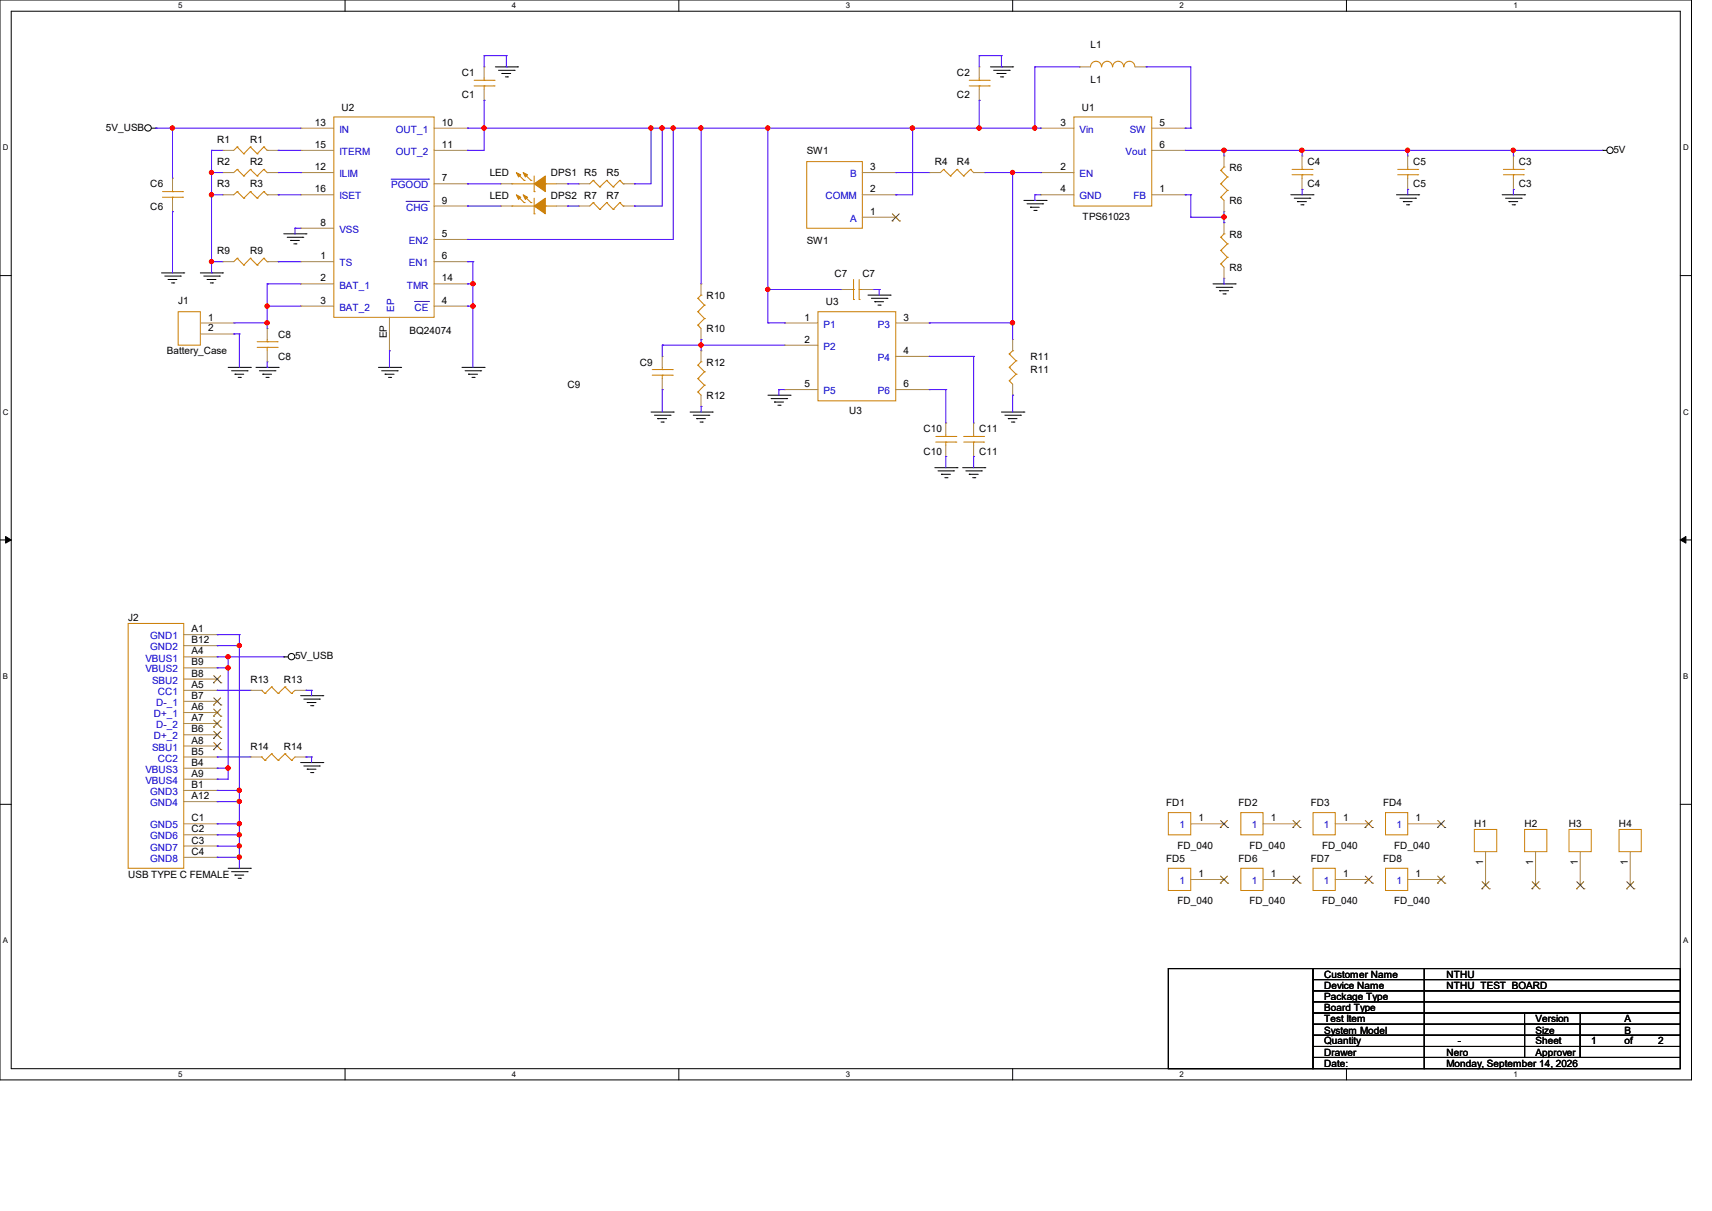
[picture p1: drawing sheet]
<svg xmlns="http://www.w3.org/2000/svg" width="297mm" height="210mm" viewBox="0 0 297 210" stroke-linecap="round" stroke-linejoin="round" font-family="sans-serif">
<path d="M0 0h293.5v187.3h-293.5zM1.9 1.9h289.6v183.4h-289.6z" fill="none" stroke="#000" stroke-width=".17"/>
<g fill="#fff">
<path d="M30.9 .2h.8v1.5h-.8z"/>
<path d="M30.9 185.5h.8v1.6h-.8z"/>
</g>
<path d="M59.9 0v1.9M59.9 185.3v2" fill="none" stroke="#000" stroke-width=".17"/>
<g fill="#fff">
<path d="M88.8 .2h.8v1.5h-.8z"/>
<path d="M88.8 185.5h.8v1.6h-.8z"/>
</g>
<path d="M117.8 0v1.9M117.8 185.3v2" fill="none" stroke="#000" stroke-width=".17"/>
<g fill="#fff">
<path d="M146.7 .2h.8v1.5h-.8z"/>
<path d="M146.7 185.5h.8v1.6h-.8z"/>
</g>
<path d="M175.7 0v1.9M175.7 185.3v2" fill="none" stroke="#000" stroke-width=".17"/>
<g fill="#fff">
<path d="M204.6 .2h.8v1.5h-.8z"/>
<path d="M204.6 185.5h.8v1.6h-.8z"/>
</g>
<path d="M233.6 0v1.9M233.6 185.3v2" fill="none" stroke="#000" stroke-width=".17"/>
<g fill="#fff">
<path d="M262.6 .2h.7v1.5h-.7z"/>
<path d="M262.6 185.5h.7v1.6h-.7z"/>
<path d="M.5 24.8h1v1.6h-1z"/>
<path d="M292 24.8h1v1.6h-1z"/>
<path d="M.5 70.7h1v1.5h-1z"/>
<path d="M292 70.7h1v1.5h-1z"/>
</g>
<path d="M0 47.8h1.9M291.5 47.8h2" fill="none" stroke="#000" stroke-width=".17"/>
<g fill="#fff">
<path d="M.5 116.5h.9v1.6h-.9z"/>
<path d="M292 116.5h.9v1.6h-.9z"/>
</g>
<path d="M0 93.6h1.9M291.5 93.6h2" fill="none" stroke="#000" stroke-width=".17"/>
<path d="M1 93l.9 .6-.9 .6zM291.5 93.6l1-.6v1.2z" fill="#000" stroke="#000" stroke-width=".17"/>
<g fill="#fff">
<path d="M.5 162.4h.9v1.5h-.9z"/>
<path d="M292 162.4h.9v1.5h-.9z"/>
</g>
<g fill="none" stroke="#000" stroke-width=".17">
<path d="M85.9 11.6h3.9M86.5 12.2h2.7M87.1 12.7h.1M87.1 12.7h1.5M87.7 13.3h.4M88.1 13.3h.1M89.2 12.2h.1M89.8 11.6h.1M171.8 11.6h3.9M172.4 12.2h2.7M173 12.7h.1M173 12.7h1.5"/>
<path d="M173.6 13.3h.3M173.9 13.3h.1M175.1 12.2h.1M175.7 11.6h.1M26.3 22.2h.8M27.1 22.2h.1M177.6 34.8h3.9M178.2 35.3h2.7M178.8 35.9h.1M178.8 35.9h1.5M179.4 36.5h.3M179.7 36.5h.1"/>
<path d="M180.9 35.3h.1M181.5 34.8h.1M223.9 33.8h3.9M224.5 34.4h2.7M225.1 35h.1M225.1 35h1.6M225.7 35.5h.4M226.1 35.5h.1M227.2 34.4h.1M227.8 33.8h.1M242.3 33.8h3.8M242.9 34.4h2.7"/>
<path d="M243.5 35h.1M243.5 35h1.5M244 35.5h.4M244.4 35.5h.1M245.6 34.4h.1M246.1 33.8h.1M260.6 33.8h3.9M261.2 34.4h2.7M261.8 35h.1M261.8 35h1.5M262.3 35.5h.5M262.8 35.5h.1"/>
<path d="M263.9 34.4h.1M264.5 33.8h.1M278 26.1h.1M278 26.1h.8M28 47.3h3.9M28.6 47.9h2.7M29.2 48.5h.1M29.2 48.5h1.5M29.8 49.1h.3M30.1 49.1h.1M31.3 47.9h.1M31.9 47.3h.1"/>
<path d="M34.8 47.3h3.8M35.3 47.9h2.8M35.9 48.5h.1M35.9 48.5h1.6M36.5 49.1h.4M36.9 49.1h.1M38.1 47.9h.1M38.6 47.3h.1M49.2 40.6h3.9M49.8 41.1h2.7M50.4 41.7h.1M50.4 41.7h1.5"/>
<path d="M51 42.3h.4M51.4 42.3h.1M52.5 41.1h.1M53.1 40.6h.1M150.6 51.2h3.8M151.2 51.7h2.7M151.8 52.3h.1M151.8 52.3h1.5M152.3 52.9h.4M152.7 52.9h.1M153.9 51.7h.1M154.4 51.2h.1"/>
<path d="M210.4 49.2h3.9M211 49.8h2.7M211.6 50.4h.1M211.6 50.4h1.5M212.2 51h.4M212.6 51h.1M213.7 49.8h.1M214.3 49.2h.1M39.6 63.7h3.8M40.2 64.3h2.7M40.8 64.9h.1M40.8 64.9h1.5"/>
<path d="M41.3 65.4h.4M41.7 65.4h.1M42.9 64.3h.1M43.4 63.7h.1M44.4 63.7h3.9M45 64.3h2.7M45.6 64.9h.1M45.6 64.9h1.5M46.1 65.4h.4M46.5 65.4h.1M47.7 64.3h.1M48.3 63.7h.1"/>
<path d="M65.7 63.7h3.8M66.2 64.3h2.7M66.8 64.9h.1M66.8 64.9h1.6M67.4 65.4h.4M67.8 65.4h.1M68.9 64.3h.1M69.5 63.7h.1M80.1 63.7h3.9M80.7 64.3h2.7M81.3 64.9h.1M81.3 64.9h1.5"/>
<path d="M81.9 65.4h.4M82.3 65.4h.1M83.4 64.3h.1M84 63.7h.1M112.9 71.5h3.9M113.5 72h2.7M114.1 72.6h.1M114.1 72.6h1.6M114.7 73.2h.4M115.1 73.2h.1M116.2 72h.1M116.8 71.5h.1"/>
<path d="M119.7 71.5h3.9M120.3 72h2.7M120.9 72.6h.1M120.9 72.6h1.5M121.5 73.2h.3M121.8 73.2h.1M123 72h.1M123.6 71.5h.1M133.2 68.5h3.9M133.8 69.1h2.7M134.4 69.7h.1M134.4 69.7h1.5"/>
<path d="M135 70.3h.3M135.3 70.3h.1M136.5 69.1h.1M137.1 68.5h.1M173.7 71.5h3.9M174.3 72h2.7M174.9 72.6h.1M174.9 72.6h1.5M175.5 73.2h.4M175.9 73.2h.1M177 72h.1M177.6 71.5h.1"/>
<path d="M162.2 81.1h3.8M162.7 81.7h2.7M163.3 82.3h.1M163.3 82.3h1.6M163.9 82.8h.4M164.3 82.8h.1M165.4 81.7h.1M166 81.1h.1M167 81.1h3.9M167.6 81.7h2.7M168.1 82.3h.1M168.1 82.3h1.6"/>
<path d="M168.7 82.8h.4M169.1 82.8h.1M170.3 81.7h.1M170.9 81.1h.1M49.2 113.9h.1M49.2 113.9h.8M0 139.5h1.9M52.2 132.2h3.8M52.2 120.6h3.8M52.7 132.8h2.7M52.7 121.2h2.7M53.3 133.4h.1"/>
<path d="M53.3 121.8h.1M53.3 133.4h1.5M53.3 121.8h1.5M53.9 134h.4M53.9 122.4h.4M54.3 134h.1M54.3 122.4h.1M55.4 132.8h.1M55.4 121.2h.1M56 132.2h.1M56 120.6h.1M291.5 139.5h2"/>
<path d="M39.6 150.6h3.8M40.2 151.2h2.7M40.8 151.8h.1M40.8 151.8h1.5M41.3 152.3h.4M41.7 152.3h.1M42.9 151.2h.1M43.4 150.6h.1M202.7 168h25.1v17.3h-25.1zM227.8 168h19.3v1.9h-19.3zM227.8 169.9h19.3v1.9h-19.3zM227.8 171.8h19.3v1.9h-19.3z"/>
<path d="M227.8 173.7h19.3v2h-19.3zM227.8 175.7h19.3v1.9h-19.3zM227.8 177.6h19.3v1.9h-19.3zM227.8 179.5h19.3v2h-19.3zM247.1 177.6h17.4v1.9h-17.4zM247.1 179.5h17.4v2h-17.4zM247.1 168h44.4v1.9h-44.4zM247.1 169.9h44.4v1.9h-44.4zM247.1 171.8h44.4v1.9h-44.4zM247.1 175.7h44.4v1.9h-44.4zM247.1 173.7h44.4v2h-44.4zM264.5 177.6h9.7v1.9h-9.7z"/>
<path d="M264.5 179.5h9.7v2h-9.7zM264.5 175.7h9.7v1.9h-9.7zM274.2 179.5h17.3v2h-17.3zM274.2 177.6h17.3v1.9h-17.3zM227.8 181.5h19.3v1.9h-19.3zM227.8 183.4h19.3v1.9h-19.3zM247.1 181.5h17.4v1.9h-17.4zM247.1 183.4h44.4v1.9h-44.4zM264.5 181.5h9.7v1.9h-9.7zM274.2 181.5h17.3v1.9h-17.3z"/>
<circle cx="25.7" cy="22.2" r=".56"/>
<circle cx="279.3" cy="26.1" r=".56"/>
<circle cx="50.6" cy="113.9" r=".56"/>
</g>
<g fill="none" stroke="#cc8006" stroke-width=".17">
<path d="M82.3 14.9h3.4M82.3 13.9h3.4M84 13.9h.1M84 14.9h.1M84 13.5v.4M84 14.9v.6M85.7 14.9h.1M85.7 13.9h.1M168.1 14.9h3.5M168.1 13.9h3.5M169.9 13.9h.1M169.9 14.9h.1"/>
<path d="M169.9 13.5v.4M169.9 14.9v.6M171.6 14.9h.1M171.6 13.9h.1M189.2 11.6a.95 .95 0 0 1 .9-1 .95 .95 0 0 1 1 1M191.1 11.6a.93 .93 0 0 1 1-1 .93 .93 0 0 1 .9 1M193 11.6a.95 .95 0 0 1 1-1 .95 .95 0 0 1 .9 1M195 11.6a.95 .95 0 0 1 .9-1 .95 .95 0 0 1 1 1M28.2 34.2h3.5M28.2 33.2h3.5M29.9 33.2h.1M29.9 34.2h.1"/>
<path d="M29.9 32.9v.3M29.9 34.2v.6M31.7 34.2h.1M31.7 33.2h.1M41.1 29.4h.1M41.1 25.5h.1M41.1 33.2h.1M41.1 29.4l-.5 .5M41.1 29.4l1.2 1.1M41.1 25.5l-.5 .6M41.1 25.5l1.2 1.2M41.1 33.2l-.5 .6"/>
<path d="M41.1 33.2l1.2 1.2M42.3 30.5h.1M42.3 26.7h.1M42.3 34.4h.1M43.4 29.4h.1M43.4 25.5h.1M43.4 33.2h.1M43.4 29.4l-1.1 1.1M43.4 29.4l1.2 1.1M43.4 25.5l-1.1 1.2M43.4 25.5l1.2 1.2M43.4 33.2l-1.1 1.2"/>
<path d="M43.4 33.2l1.2 1.2M44.6 30.5h.1M44.6 26.7h.1M44.6 34.4h.1M45.8 29.4h.1M45.8 25.5h.1M45.8 33.2h.1M45.8 29.4l-1.2 1.1M45.8 29.4l.6 .5M45.8 25.5l-1.2 1.2M45.8 25.5l.6 .6M45.8 33.2l-1.2 1.2"/>
<path d="M45.8 33.2l.6 .6M46.4 29.9h.1M46.4 26.1h.1M46.4 33.8h.1M57.9 20.3h17.4v34.7h-17.4zM88.8 35.7h.1M88.8 31.9h.1M88.8 35.7h3.9M88.8 31.9h3.9M89.8 34l1.1 1.1M89.8 30.1l1.1 1.2M90.9 35.1h.1"/>
<path d="M90.9 31.3h.1M90.9 34l1.2 1.1M90.9 30.1l1.2 1.2M92.1 35.1h.1M92.1 31.3h.1M92.7 37.1h.1M92.7 33.2h.1M92.7 30.5v2.7M92.7 34.4v2.7M94.6 35.7h.1M94.6 31.9h.1M94.6 35.7h1.9"/>
<path d="M94.6 31.9h1.9M102.9 31.3h.1M102.9 35.1h.1M102.9 31.3l-.6 .6M102.9 31.3l1.2 1.1M102.9 35.1l-.6 .6M102.9 35.1l1.2 1.2M104.1 32.4h.1M104.1 36.3h.1M105.2 31.3h.1M105.2 35.1h.1M105.2 31.3l-1.1 1.1"/>
<path d="M105.2 31.3l1.2 1.1M105.2 35.1l-1.1 1.2M105.2 35.1l1.2 1.2M106.4 32.4h.1M106.4 36.3h.1M107.5 31.3h.1M107.5 35.1h.1M107.5 31.3l-1.1 1.1M107.5 31.3l.6 .6M107.5 35.1l-1.1 1.2M107.5 35.1l.6 .6M108.1 31.9h.1"/>
<path d="M108.1 35.7h.1M140 28h9.6v11.6h-9.6zM163.7 29.4h.1M163.7 29.4l-.5 .5M163.7 29.4l1.2 1.1M164.9 30.5h.1M166 29.4h.1M166 29.4l-1.1 1.1M166 29.4l1.2 1.1M167.2 30.5h.1M168.4 29.4h.1M168.4 29.4l-1.2 1.1"/>
<path d="M168.4 29.4l.5 .5M168.9 29.9h.1M186.3 20.3h13.5v15.4h-13.5zM211.8 34.2h.1M211.8 31.9h.1M211.8 29.5h.1M211.8 34.2l.5 .6M211.8 31.9l1.1 1.1M211.8 29.5l1.1 1.2M212.3 29h.1M212.3 29l-.5 .5M212.9 33h.1"/>
<path d="M212.9 30.7h.1M212.9 33l-1.1 1.2M212.9 30.7l-1.1 1.2M224.2 30.3h3.4M224.2 29.4h3.4M225.9 29.4h.1M225.9 30.3h.1M225.9 29v.4M225.9 30.3v.6M227.6 30.3h.1M227.6 29.4h.1M242.5 30.3h3.5"/>
<path d="M242.5 29.4h3.5M244.2 29.4h.1M244.2 30.3h.1M244.2 29v.4M244.2 30.3v.6M246 30.3h.1M246 29.4h.1M260.8 30.3h3.5M260.8 29.4h3.5M262.6 29.4h.1M262.6 30.3h.1M262.6 29v.4"/>
<path d="M262.6 30.3v.6M264.3 30.3h.1M264.3 29.4h.1M30.9 54.1h3.9v5.8h-3.9zM41.1 44.8h.1M41.1 44.8l-.5 .6M41.1 44.8l1.2 1.2M42.3 46h.1M43.4 44.8h.1M43.4 44.8l-1.1 1.2M43.4 44.8l1.2 1.2M44.6 46h.1"/>
<path d="M44.6 59.3h3.5M45.8 44.8h.1M45.8 44.8l-1.2 1.2M45.8 44.8l.6 .6M46.4 59.3h.1M46.4 45.4h.1M46.4 58.9v.4M48.1 59.3h.1M121.1 56.4h.1M121.1 54.1h.1M121.1 51.7h.1M121.1 56.4l.5 .6"/>
<path d="M121.1 54.1l1.1 1.1M121.1 51.7l1.1 1.2M121.6 51.2h.1M121.6 51.2l-.5 .5M122.2 55.2h.1M122.2 52.9h.1M122.2 55.2l-1.1 1.2M122.2 52.9l-1.1 1.2M141.9 54.1h13.5v15.4h-13.5zM147.7 50.2h.4M148.1 50.2h.1M148.1 51.9h.1"/>
<path d="M148.1 48.5v3.4M149.1 51.9h.1M149.1 50.2h.1M149.1 50.2h.5M149.1 48.5v3.4M211.8 45.8h.1M211.8 43.4h.1M211.8 41.1h.1M211.8 45.8l.5 .6M211.8 43.4l1.1 1.2M211.8 41.1l1.1 1.2M212.3 40.6h.1"/>
<path d="M212.3 40.6l-.5 .5M212.9 44.6h.1M212.9 42.3h.1M212.9 44.6l-1.1 1.2M212.9 42.3l-1.1 1.1M44.6 60.2h3.5M46.4 60.2h.1M46.4 60.2v.6M48.1 60.2h.1M113.2 65.1h3.4M113.2 64.1h3.4M114.9 64.1h.1"/>
<path d="M114.9 65.1h.1M114.9 63.7v.4M114.9 65.1v.6M116.6 65.1h.1M116.6 64.1h.1M121.1 68h.1M121.1 65.7h.1M121.1 63.3h.1M121.1 68l.5 .5M121.1 65.7l1.1 1.1M121.1 63.3l1.1 1.2M121.6 62.7h.1"/>
<path d="M121.6 62.7l-.5 .6M122.2 66.8h.1M122.2 64.5h.1M122.2 66.8l-1.1 1.2M122.2 64.5l-1.1 1.2M162.3 76.7h3.5M162.3 75.7h3.5M164.1 75.7h.1M164.1 76.7h.1M164.1 75.3v.4M164.1 76.7v.5M165.8 76.7h.1"/>
<path d="M165.8 75.7h.1M167.2 76.7h3.4M167.2 75.7h3.4M168.9 75.7h.1M168.9 76.7h.1M168.9 75.3v.4M168.9 76.7v.5M170.6 76.7h.1M170.6 75.7h.1M175.1 66h.1M175.1 63.7h.1M175.1 61.4h.1"/>
<path d="M175.1 66l.6 .6M175.1 63.7l1.2 1.2M175.1 61.4l1.2 1.2M175.7 60.8h.1M175.7 60.8l-.6 .6M176.3 64.9h.1M176.3 62.6h.1M176.3 64.9l-1.2 1.1M176.3 62.6l-1.2 1.1M22.2 108.1h9.7v42.5h-9.7zM45.4 119.7h.1M45.4 119.7l.6 .6"/>
<path d="M47.1 119.1h.1M47.1 119.1l1.2 1.2M47.1 119.1l-1.1 1.2M49.4 119.1h.1M49.4 119.1l1.2 1.2M49.4 119.1l-1.1 1.2M51.2 119.7l-.6 .6M45.4 131.3h.1M45.4 131.3l.6 .6M46 120.3h.1M46 131.9h.1M47.1 130.7h.1"/>
<path d="M47.1 130.7l1.2 1.2M47.1 130.7l-1.1 1.2M48.3 120.3h.1M48.3 131.9h.1M49.4 130.7h.1M49.4 130.7l1.2 1.2M49.4 130.7l-1.1 1.2M50.6 120.3h.1M50.6 131.9h.1M51.2 131.3l-.6 .6M202.7 150.6h3.9v3.8h-3.9zM202.7 140.9h3.9v3.9h-3.9z"/>
<path d="M215.3 140.9h3.8v3.9h-3.8zM215.3 150.6h3.8v3.8h-3.8zM227.8 140.9h3.8v3.9h-3.8zM227.8 150.6h3.8v3.8h-3.8zM240.4 140.9h3.8v3.9h-3.8zM240.4 150.6h3.8v3.8h-3.8zM255.8 143.8h3.9v3.9h-3.9zM264.5 143.8h3.9v3.9h-3.9zM272.2 143.8h3.9v3.9h-3.9zM280.9 143.8h3.8v3.9h-3.8z"/>
</g>
<g fill="none" stroke="#a84" stroke-width=".17">
<path d="M84 11.6h.1M84 17.4h.1M84 11.6v1.9M84 15.5v1.9M169.9 11.6h.1M169.9 17.4h.1M169.9 11.6v1.9M169.9 15.5v1.9M187.3 11.6h.1M187.3 11.6h1.9M196.9 11.6h1.9M198.8 11.6h.1"/>
<path d="M29.9 30.9h.1M29.9 36.7h.1M29.9 30.9v2M29.9 34.8v1.9M38.6 29.9h.1M38.6 26.1h.1M38.6 33.8h.1M38.6 26.1h2M38.6 29.9h2M38.6 33.8h2M46.4 26.1h1.9M46.4 29.9h1.9"/>
<path d="M46.4 33.8h1.9M48.3 29.9h.1M48.3 26.1h.1M48.3 33.8h.1M52.2 22.2h.1M52.2 39.6h.1M52.2 26.1h.1M52.2 29.9h.1M52.2 33.8h.1M52.2 22.2h5.7M52.2 39.6h5.7M52.2 26.1h5.7"/>
<path d="M52.2 29.9h5.7M52.2 33.8h5.7M75.3 31.9h5.8M75.3 35.7h5.8M75.3 22.2h5.8M75.3 26.1h5.8M81.1 22.2h.1M81.1 26.1h.1M81.1 31.9h.1M81.1 35.7h.1M86.9 35.7h.1M86.9 31.9h.1"/>
<path d="M86.9 31.9h1.9M86.9 35.7h1.9M96.5 31.9h2M96.5 35.7h2M98.5 35.7h.1M98.5 31.9h.1M100.4 31.9h.1M100.4 35.7h.1M100.4 31.9h1.9M100.4 35.7h1.9M108.1 31.9h2M108.1 35.7h2"/>
<path d="M110.1 31.9h.1M110.1 35.7h.1M149.6 29.9h5.8M149.6 33.8h5.8M149.6 37.7h5.8M155.4 33.8h.1M155.4 37.7h.1M155.4 29.9h.1M161.2 29.9h.1M161.2 29.9h2M168.9 29.9h2M170.9 29.9h.1"/>
<path d="M180.5 22.2h.1M180.5 33.8h.1M180.5 29.9h.1M180.5 22.2h5.8M180.5 29.9h5.8M180.5 33.8h5.8M199.8 22.2h5.8M199.8 26.1h5.8M199.8 33.8h5.8M205.6 22.2h.1M205.6 26.1h.1M205.6 33.8h.1"/>
<path d="M212.3 38.6h.1M212.3 36.7h.1M212.3 27.1h.1M212.3 27.1v1.9M212.3 34.8v1.9M212.3 38.6v2M225.9 27.1h.1M225.9 32.9h.1M225.9 27.1v1.9M225.9 30.9v2M244.2 27.1h.1M244.2 32.9h.1"/>
<path d="M244.2 27.1v1.9M244.2 30.9v2M262.6 27.1h.1M262.6 32.9h.1M262.6 27.1v1.9M262.6 30.9v2M34.8 56h5.8M34.8 57.9h5.8M38.6 45.4h.1M38.6 45.4h2M40.6 56h.1M40.6 57.9h.1"/>
<path d="M46.4 57h.1M46.4 45.4h1.9M46.4 57v1.9M48.3 45.4h.1M52.2 49.2h.1M52.2 53.1h.1M52.2 45.4h.1M52.2 49.2h5.7M52.2 53.1h5.7M52.2 45.4h5.7M67.6 55v5.8M75.3 49.2h5.8"/>
<path d="M75.3 53.1h5.8M75.3 41.5h5.8M75.3 45.4h5.8M81.1 41.5h.1M81.1 45.4h.1M81.1 49.2h.1M81.1 53.1h.1M121.6 58.9h.1M121.6 49.2h.1M121.6 49.2v2M121.6 57v1.9M136.1 56h.1"/>
<path d="M136.1 59.9h.1M136.1 56h5.8M136.1 59.9h5.8M145.8 50.2h.1M145.8 50.2h1.9M149.6 50.2h2M151.6 50.2h.1M155.4 56h5.8M161.2 56h.1M175.7 58.9h.1M175.7 58.9v1.9M212.3 48.3h.1"/>
<path d="M212.3 46.4v1.9M46.4 62.7h.1M46.4 60.8v1.9M67.6 60.8h.1M114.9 61.8h.1M114.9 67.6h.1M114.9 61.8v1.9M114.9 65.7v1.9M121.6 70.5h.1M121.6 60.8h.1M121.6 60.8v1.9M121.6 68.5v2"/>
<path d="M136.1 67.6h.1M136.1 67.6h5.8M155.4 67.6h5.8M155.4 61.8h5.8M161.2 61.8h.1M161.2 67.6h.1M164.1 73.4h.1M164.1 79.2h.1M164.1 73.4v1.9M164.1 77.2v2M168.9 73.4h.1M168.9 79.2h.1"/>
<path d="M168.9 73.4v1.9M168.9 77.2v2M175.7 68.5h.1M175.7 66.6v1.9M31.9 119.7h5.8M31.9 115.8h5.8M31.9 112h5.8M31.9 117.8h5.8M31.9 110.1h5.8M31.9 113.9h5.8M37.7 115.8h.1M37.7 112h.1"/>
<path d="M37.7 119.7h.1M37.7 117.8h.1M37.7 110.1h.1M37.7 113.9h.1M43.4 119.7h.1M43.4 119.7h2M51.2 119.7h1.9M53.1 119.7h.1M31.9 133.2h5.8M31.9 139h5.8M31.9 123.6h5.8M31.9 125.5h5.8"/>
<path d="M31.9 129.4h5.8M31.9 121.6h5.8M31.9 127.4h5.8M31.9 131.3h5.8M31.9 135.1h5.8M31.9 137.1h5.8M37.7 133.2h.1M37.7 139h.1M37.7 123.6h.1M37.7 125.5h.1M37.7 129.4h.1M37.7 121.6h.1"/>
<path d="M37.7 127.4h.1M37.7 131.3h.1M37.7 135.1h.1M37.7 137.1h.1M43.4 131.3h.1M43.4 131.3h2M51.2 131.3h1.9M53.1 131.3h.1M31.9 142.9h5.8M31.9 144.8h5.8M31.9 146.7h5.8M31.9 148.7h5.8"/>
<path d="M37.7 142.9h.1M37.7 144.8h.1M37.7 146.7h.1M37.7 148.7h.1M206.6 142.9h5.7M206.6 152.5h5.7M212.3 152.5h.1M212.3 142.9h.1M219.1 142.9h5.8M219.1 152.5h5.8M224.9 142.9h.1M224.9 152.5h.1"/>
<path d="M231.6 142.9h5.8M231.6 152.5h5.8M237.4 142.9h.1M237.4 152.5h.1M244.2 142.9h5.8M244.2 152.5h5.8M250 142.9h.1M250 152.5h.1M257.7 153.5h.1M257.7 147.7v5.8M266.4 153.5h.1M266.4 147.7v5.8"/>
<path d="M274.2 153.5h.1M274.2 147.7v5.8M282.8 153.5h.1M282.8 147.7v5.8"/>
</g>
<g fill="none" stroke="#804000" stroke-width=".17">
<path d="M154.8 38.3h.1M154.8 37.1l1.2 1.2M156 37.1l-1.2 1.2M156 38.3h.1M37 118.4h.1M37.1 117.2l1.2 1.2M38.3 117.2l-1.3 1.2M38.3 118.4h.1M37 124.2h.1M37 126.1h.1M37 130h.1M37 122.3h.1"/>
<path d="M37 128.1h.1M37.1 123l1.2 1.2M37.1 124.9l1.2 1.2M37.1 128.8l1.2 1.2M37.1 121l1.2 1.3M37.1 126.8l1.2 1.3M38.3 123l-1.3 1.2M38.3 124.9l-1.3 1.2M38.3 128.8l-1.3 1.2M38.3 121l-1.3 1.3M38.3 126.8l-1.3 1.3M38.3 124.2h.1"/>
<path d="M38.3 126.1h.1M38.3 130h.1M38.3 122.3h.1M38.3 128.1h.1M211.7 153.2h.1M211.7 143.5h.1M211.8 151.9l1.2 1.3M211.8 142.3l1.2 1.2M212.9 151.9l-1.2 1.3M212.9 142.3l-1.2 1.2M213 153.2h.1M213 143.5h.1"/>
<path d="M224.3 143.5h.1M224.3 153.2h.1M224.3 142.3l1.3 1.2M224.3 151.9l1.3 1.3M225.5 142.3l-1.2 1.2M225.5 151.9l-1.2 1.3M225.6 143.5h.1M225.6 153.2h.1M236.8 143.5h.1M236.8 153.2h.1M236.9 142.3l1.2 1.2M236.9 151.9l1.2 1.3"/>
<path d="M238 142.3l-1.2 1.2M238 151.9l-1.2 1.3M238.1 143.5h.1M238.1 153.2h.1M249.4 143.5h.1M249.4 153.2h.1M249.4 142.3l1.3 1.2M249.4 151.9l1.3 1.3M250.6 142.3l-1.2 1.2M250.6 151.9l-1.2 1.3M250.7 143.5h.1M250.7 153.2h.1"/>
<path d="M257.1 154.1h.1M257.1 152.9l1.3 1.2M258.3 152.9l-1.2 1.2M258.4 154.1h.1M265.8 154.1h.1M265.8 152.9l1.2 1.2M267 152.9l-1.2 1.2M267 154.1h.1M273.5 154.1h.1M273.6 152.9l1.2 1.2M274.7 152.9l-1.2 1.2M274.8 154.1h.1"/>
<path d="M282.2 154.1h.1M282.2 152.9l1.3 1.2M283.4 152.9l-1.2 1.2M283.5 154.1h.1"/>
</g>
<g fill="#cc8006" stroke="#cc8006" stroke-width=".17">
<path d="M92.7 35.7l1.9-1.3v2.7z" fill-rule="evenodd"/>
<path d="M89.6 33.8l.7 .4-.3 .4z" fill-rule="evenodd"/>
<path d="M90.8 33.8l.7 .4-.4 .4z" fill-rule="evenodd"/>
<path d="M92.7 31.9l1.9-1.4v2.7z" fill-rule="evenodd"/>
<path d="M89.6 29.9l.7 .4-.3 .4z" fill-rule="evenodd"/>
<path d="M90.8 29.9l.7 .4-.4 .4z" fill-rule="evenodd"/>
</g>
<path d="M67.9 31.1h6.4M70.4 34.9h3.9M74.3 31.1h.1M74.3 34.9h.1M71.9 52.3h2.4M74.3 52.3h.1" fill="none" stroke="#00c" stroke-width=".17"/>
<g fill="none" stroke="#4200ff" stroke-width=".17">
<path d="M84 17.4h.1M84 9.7h.1M84 17.4v8.7h-2.9M84 9.7v1.9M84 9.7h3.8M87.8 9.7h.1M87.8 11.6h.1M87.8 9.7v1.9M169.9 9.7h.1M169.9 17.4h.1M169.9 9.7h3.8M169.9 9.7v1.9"/>
<path d="M169.9 17.4v4.8M173.7 9.7h.1M173.7 11.6h.1M173.7 9.7v1.9M179.5 11.6h.1M179.5 11.6v10.6M179.5 11.6h7.8M198.8 11.6h.1M198.8 11.6h7.8v10.6M27.1 22.2h.1M27.1 22.2h25.1M29.9 22.2h.1"/>
<path d="M29.9 36.7h.1M29.9 22.2v8.7M29.9 36.7v10.6M36.7 33.8h.1M36.7 29.9h.1M36.7 26.1h.1M36.7 26.1h1.9M36.7 33.8h1.9M36.7 29.9h1.9M36.7 26.1v21.2M48.3 33.8h.1M48.3 26.1h.1"/>
<path d="M48.3 26.1h3.9M48.3 33.8h3.9M48.3 29.9h3.9M51.2 39.6h.1M51.2 39.6h1M51.2 39.6v1M52.2 29.9h.1M81.1 22.2h.1M81.1 26.1h.1M81.1 31.9h.1M81.1 35.7h.1M81.1 22.2h99.4"/>
<path d="M81.1 31.9h5.8M81.1 35.7h5.8M84 22.2h.1M98.5 31.9h.1M98.5 35.7h.1M98.5 31.9h1.9M98.5 35.7h1.9M110.1 31.9h.1M110.1 35.7h.1M112.9 22.2h.1M112.9 22.2v9.7h-2.8M114.9 22.2h.1"/>
<path d="M114.9 22.2v13.5h-4.8M116.8 22.2h.1M116.8 22.2v19.3h-35.7M121.6 22.2h.1M121.6 22.2v27M133.2 22.2v33.8M155.4 33.8h.1M155.4 29.9h.1M155.4 29.9h5.8M158.3 22.2h.1M158.3 22.2v11.6h-2.9M170.9 29.9h9.6"/>
<path d="M175.7 29.9h.1M175.7 29.9v29M179.5 33.8h.1M179.5 34.8h.1M179.5 22.2h.1M179.5 33.8h1M179.5 33.8v1M180.5 29.9h.1M180.5 22.2h.1M205.6 22.2h.1M205.6 33.8h.1M205.6 22.2h1"/>
<path d="M205.6 26.1h72.4M205.6 33.8h1M206.6 22.2h.1M206.6 37.7h.1M206.6 33.8h.1M206.6 33.8v3.9M206.6 37.7h5.7M212.3 37.7h.1M212.3 26.1h.1M212.3 38.6h.1M212.3 26.1v1M212.3 36.7v1.9"/>
<path d="M225.9 26.1h.1M225.9 32.9h.1M225.9 26.1v1M225.9 32.9v.9M244.2 26.1h.1M244.2 32.9h.1M244.2 26.1v1M244.2 32.9v.9M262.6 32.9h.1M262.6 26.1h.1M262.6 26.1v1M262.6 32.9v.9"/>
<path d="M36.7 45.4h.1M36.7 47.3h.1M36.7 45.4h1.9M40.6 57.9h.1M40.6 56h5.8M40.6 57.9h.9M41.5 57.9h.1M41.5 57.9v5.8M46.4 49.2h.1M46.4 53.1h.1M46.4 56h.1M46.4 49.2h5.8"/>
<path d="M46.4 53.1h5.8M46.4 49.2v7.8M48.3 45.4h.1M48.3 45.4h3.9M81.1 45.4h.1M81.1 49.2h.1M81.1 53.1h.1M81.1 41.5h.1M81.1 45.4h.9M81.1 49.2h.9M81.1 53.1h.9M82 45.4h.1"/>
<path d="M82 49.2h.1M82 53.1h.1M82 45.4v18.3M114.9 59.9h.1M114.9 59.9v1.9M114.9 59.9h21.2M121.6 58.9h.1M121.6 59.9h.1M121.6 58.9v1.9M133.2 50.2h.1M133.2 56h.1M133.2 56h2.9"/>
<path d="M133.2 50.2h12.6M136.1 56h.1M145.8 50.2h.1M151.6 50.2h.9M152.5 50.2h.1M152.5 50.2v1M161.2 56h.1M161.2 56h14.5M175.7 56h.1M212.3 49.2h.1M212.3 48.3v.9M46.4 63.7h.1"/>
<path d="M46.4 62.7v1M67.6 60.8h.1M67.6 60.8v2.9M114.9 67.6h.1M114.9 67.6v3.9M121.6 70.5h.1M121.6 70.5v1M135.1 67.6h.1M135.1 67.6h1M135.1 67.6v.9M161.2 61.8h.1M161.2 67.6h.1"/>
<path d="M161.2 67.6h2.9M161.2 61.8h7.7M164.1 67.6h.1M164.1 79.2h.1M164.1 67.6v5.8M164.1 79.2v1.9M168.9 61.8h.1M168.9 79.2h.1M168.9 61.8v11.6M168.9 79.2v1.9M175.7 68.5h.1M175.7 68.5v3"/>
<path d="M37.7 113.9h.1M37.7 115.8h.1M37.7 112h.1M37.7 110.1h.1M37.7 119.7h.1M37.7 113.9h11.5M37.7 115.8h1.9M37.7 112h3.8M37.7 110.1h3.8M37.7 119.7h5.7M39.6 113.9h.1M39.6 115.8h.1"/>
<path d="M39.6 113.9v21.2h-1.9M41.5 112h.1M41.5 110.1h.1M41.5 110.1v40.5M53.1 119.7h.1M53.1 119.7h1M54.1 119.7h.1M54.1 119.7v.9M37.7 133.2h.1M37.7 135.1h.1M37.7 139h.1M37.7 137.1h.1"/>
<path d="M37.7 131.3h.1M37.7 133.2h1.9M37.7 139h3.8M37.7 137.1h3.8M37.7 131.3h5.7M39.6 133.2h.1M41.5 139h.1M41.5 137.1h.1M53.1 131.3h.1M53.1 131.3h1M54.1 131.3h.1M54.1 131.3v.9"/>
<path d="M37.7 148.7h.1M37.7 146.7h.1M37.7 144.8h.1M37.7 142.9h.1M37.7 148.7h3.8M37.7 146.7h3.8M37.7 144.8h3.8M37.7 142.9h3.8M41.5 148.7h.1M41.5 146.7h.1M41.5 144.8h.1M41.5 142.9h.1"/>
</g>
<g fill="#f00" stroke="#f00" stroke-width=".17">
<circle cx="82.1" cy="49.2" r=".37"/>
<circle cx="82.1" cy="53.1" r=".37"/>
<circle cx="84" cy="22.2" r=".36"/>
<circle cx="112.9" cy="22.2" r=".36"/>
<circle cx="114.9" cy="22.2" r=".37"/>
<circle cx="116.8" cy="22.2" r=".36"/>
<circle cx="46.3" cy="56" r=".36"/>
<circle cx="39.6" cy="113.9" r=".36"/>
<circle cx="39.6" cy="133.2" r=".36"/>
<circle cx="39.6" cy="115.8" r=".36"/>
<circle cx="41.5" cy="148.6" r=".36"/>
<circle cx="41.5" cy="146.7" r=".36"/>
<circle cx="41.5" cy="144.8" r=".36"/>
<circle cx="41.5" cy="142.9" r=".36"/>
<circle cx="41.5" cy="139" r=".36"/>
<circle cx="41.5" cy="137.1" r=".36"/>
<circle cx="41.5" cy="112" r=".36"/>
<circle cx="121.6" cy="22.2" r=".36"/>
<circle cx="133.2" cy="50.2" r=".36"/>
<circle cx="133.2" cy="22.2" r=".36"/>
<circle cx="158.3" cy="22.2" r=".37"/>
<circle cx="29.9" cy="22.2" r=".36"/>
<circle cx="46.3" cy="53.1" r=".36"/>
<circle cx="36.7" cy="33.8" r=".36"/>
<circle cx="36.7" cy="29.9" r=".36"/>
<circle cx="36.7" cy="45.4" r=".36"/>
<circle cx="169.9" cy="22.2" r=".36"/>
<circle cx="175.7" cy="56" r=".36"/>
<circle cx="175.7" cy="29.9" r=".36"/>
<circle cx="121.6" cy="59.8" r=".36"/>
<circle cx="179.5" cy="22.2" r=".36"/>
<circle cx="262.5" cy="26.1" r=".36"/>
<circle cx="244.2" cy="26.1" r=".36"/>
<circle cx="212.4" cy="26.1" r=".37"/>
<circle cx="225.9" cy="26.1" r=".37"/>
<circle cx="212.4" cy="37.6" r=".37"/>
</g>
<g font-size="1.7">
<text x="189.2" y="8.4">L1</text>
<text x="80.1" y="13.2">C1</text>
<text x="80.1" y="17.1">C1</text>
<text x="166" y="13.2">C2</text>
<text x="166" y="17.1">C2</text>
<text x="189.2" y="14.4">L1</text>
<text x="18.4" y="22.6">5V_USB</text>
<text x="54.6" y="21.8">13</text>
<text x="59.3" y="19.2">U2</text>
<text x="76.7" y="21.8">10</text>
<text x="184" y="21.8">3</text>
<text x="187.7" y="19.2">U1</text>
<text x="201.2" y="21.8">5</text>
<text x="37.7" y="28.7">R2</text>
<text x="37.7" y="24.8">R1</text>
<text x="43.4" y="28.7">R2</text>
<text x="43.4" y="24.8">R1</text>
<text x="54.6" y="25.7">15</text>
<text x="54.6" y="29.5">12</text>
<text x="76.7" y="25.7">11</text>
<text x="140" y="26.7">SW1</text>
<text x="151" y="29.5">3</text>
<text x="162.2" y="28.7">R4</text>
<text x="166" y="28.7">R4</text>
<text x="184" y="29.5">2</text>
<text x="201.2" y="25.7">6</text>
<text x="213.3" y="29.6">R6</text>
<text x="226.8" y="28.7">C4</text>
<text x="245.2" y="28.7">C5</text>
<text x="263.5" y="28.7">C3</text>
<text x="279.9" y="26.5">5V</text>
<text x="26.1" y="32.5">C6</text>
<text x="37.7" y="32.5">R3</text>
<text x="43.4" y="32.5">R3</text>
<text x="54.6" y="33.4">16</text>
<text x="76.7" y="31.5">7</text>
<text x="76.7" y="35.3">9</text>
<text x="85" y="34.5">LED</text>
<text x="85" y="30.6">LED</text>
<text x="95.6" y="34.5">DPS2</text>
<text x="95.6" y="30.6">DPS1</text>
<text x="101.3" y="30.6">R5</text>
<text x="101.3" y="34.5">R7</text>
<text x="105.2" y="30.6">R5</text>
<text x="105.2" y="34.5">R7</text>
<text x="151" y="33.4">2</text>
<text x="184" y="33.4">4</text>
<text x="201.2" y="33.4">1</text>
<text x="213.3" y="35.4">R6</text>
<text x="226.8" y="32.5">C4</text>
<text x="245.2" y="32.5">C5</text>
<text x="263.5" y="32.5">C3</text>
<text x="26.1" y="36.4">C6</text>
<text x="55.6" y="39.2">8</text>
<text x="76.7" y="41.1">5</text>
<text x="151" y="37.3">1</text>
<text x="187.8" y="38.1">TPS61023</text>
<text x="213.3" y="41.2">R8</text>
<text x="37.7" y="44.1">R9</text>
<text x="43.4" y="44.1">R9</text>
<text x="55.6" y="45">1</text>
<text x="76.7" y="45">6</text>
<text x="140" y="42.4">SW1</text>
<text x="144.8" y="48">C7</text>
<text x="149.6" y="48">C7</text>
<text x="213.3" y="47">R8</text>
<text x="30.9" y="52.8">J1</text>
<text x="55.6" y="48.8">2</text>
<text x="55.6" y="52.7">3</text>
<text x="76.7" y="48.8">14</text>
<text x="76.7" y="52.7">4</text>
<text x="122.6" y="51.8">R10</text>
<text x="143.3" y="53">U3</text>
<text x="36.1" y="55.6">1</text>
<text x="36.1" y="57.5">2</text>
<text x="48.3" y="58.6">C8</text>
<text x="67.1" y="58.7" transform="rotate(-90 67.1 58.7)">EP</text>
<text x="71" y="58">BQ24074</text>
<text x="122.6" y="57.6">R10</text>
<text x="139.6" y="55.6">1</text>
<text x="139.6" y="59.4">2</text>
<text x="156.8" y="55.6">3</text>
<text x="29" y="61.5">Battery_Case</text>
<text x="48.3" y="62.4">C8</text>
<text x="111" y="63.4">C9</text>
<text x="122.6" y="63.4">R12</text>
<text x="156.8" y="61.4">4</text>
<text x="178.8" y="62.4">R11</text>
<text x="178.8" y="64.8">R11</text>
<text x="98.5" y="67.3">C9</text>
<text x="122.6" y="69.2">R12</text>
<text x="139.6" y="67.1">5</text>
<text x="147.3" y="71.9">U3</text>
<text x="156.8" y="67.1">6</text>
<text x="160.2" y="75">C10</text>
<text x="169.9" y="75">C11</text>
<text x="160.2" y="78.8">C10</text>
<text x="169.9" y="78.8">C11</text>
<text x="22.2" y="107.8">J2</text>
<text x="33.2" y="111.5">B12</text>
<text x="33.2" y="109.6">A1</text>
<text x="33.2" y="113.5">A4</text>
<text x="33.2" y="115.4">B9</text>
<text x="33.2" y="119.3">A5</text>
<text x="33.2" y="117.3">B8</text>
<text x="43.4" y="118.4">R13</text>
<text x="49.2" y="118.4">R13</text>
<text x="51.2" y="114.3">5V_USB</text>
<text x="33.2" y="123.1">A6</text>
<text x="33.2" y="125">A7</text>
<text x="33.2" y="121.2">B7</text>
<text x="33.2" y="128.9">A8</text>
<text x="33.2" y="127">B6</text>
<text x="33.2" y="130.8">B5</text>
<text x="43.4" y="130">R14</text>
<text x="49.2" y="130">R14</text>
<text x="33.2" y="132.8">B4</text>
<text x="33.2" y="134.7">A9</text>
<text x="33.2" y="136.6">B1</text>
<text x="33.2" y="138.6">A12</text>
<text x="33.2" y="142.4">C1</text>
<text x="202.3" y="139.8">FD1</text>
<text x="207.9" y="142.4">1</text>
<text x="214.9" y="139.8">FD2</text>
<text x="220.5" y="142.4">1</text>
<text x="227.4" y="139.8">FD3</text>
<text x="233" y="142.4">1</text>
<text x="239.9" y="139.8">FD4</text>
<text x="245.6" y="142.4">1</text>
<text x="255.8" y="143.5">H1</text>
<text x="264.5" y="143.5">H2</text>
<text x="272.2" y="143.5">H3</text>
<text x="280.9" y="143.5">H4</text>
<text x="33.2" y="144.4">C2</text>
<text x="33.2" y="146.3">C3</text>
<text x="33.2" y="148.2">C4</text>
<text x="202.3" y="149.5">FD5</text>
<text x="204.3" y="147.2">FD_040</text>
<text x="214.9" y="149.5">FD6</text>
<text x="216.8" y="147.2">FD_040</text>
<text x="227.4" y="149.5">FD7</text>
<text x="229.4" y="147.2">FD_040</text>
<text x="239.9" y="149.5">FD8</text>
<text x="241.9" y="147.2">FD_040</text>
<text x="22.2" y="152.2">USB TYPE C FEMALE</text>
<text x="207.9" y="152.1">1</text>
<text x="220.5" y="152.1">1</text>
<text x="233" y="152.1">1</text>
<text x="245.6" y="152.1">1</text>
<text x="257.3" y="150" transform="rotate(-90 257.3 150)">1</text>
<text x="266" y="150" transform="rotate(-90 266 150)">1</text>
<text x="273.7" y="150" transform="rotate(-90 273.7 150)">1</text>
<text x="282.4" y="150" transform="rotate(-90 282.4 150)">1</text>
<text x="204.3" y="156.8">FD_040</text>
<text x="216.8" y="156.8">FD_040</text>
<text x="229.4" y="156.8">FD_040</text>
<text x="241.9" y="156.8">FD_040</text>
<text x="229.7" y="169.6">Customer Name</text>
<text x="229.7" y="171.5">Device Name</text>
<text x="229.7" y="173.4">Package Type</text>
<text x="250.9" y="169.6">NTHU</text>
<text x="250.9" y="171.5">NTHU_TEST_BOARD</text>
<text x="229.7" y="175.3">Board Type</text>
<text x="229.7" y="177.3">Test Item</text>
<text x="229.7" y="179.2">System Model</text>
<text x="266.4" y="179.2">Size</text>
<text x="266.4" y="177.3">Version</text>
<text x="281.8" y="177.3">A</text>
<text x="281.8" y="179.2">B</text>
<text x="229.7" y="185">Date:</text>
<text x="229.7" y="181.1">Quantity</text>
<text x="229.7" y="183.1">Drawer</text>
<text x="250.9" y="185">Monday, September 14, 2026</text>
<text x="250.9" y="183.1">Nero</text>
<text x="252.9" y="181.1">-</text>
<text x="266.4" y="183.1">Approver</text>
<text x="266.4" y="181.1">Sheet</text>
<text x="276" y="181.1">1</text>
<text x="281.8" y="181.1">of</text>
<text x="287.6" y="181.1">2</text>
</g>
<g font-size="1.7" fill="#00c">
<text x="58.9" y="23">IN</text>
<text x="68.7" y="23">OUT_1</text>
<text x="187.3" y="23">Vin</text>
<text x="196" y="23">SW</text>
<text x="58.9" y="26.9">ITERM</text>
<text x="68.7" y="26.9">OUT_2</text>
<text x="195.3" y="26.9">Vout</text>
<text x="58.9" y="30.7">ILIM</text>
<text x="58.9" y="34.6">ISET</text>
<text x="67.9" y="32.7">PGOOD</text>
<text x="143.2" y="34.6">COMM</text>
<text x="147.5" y="30.7">B</text>
<text x="187.3" y="34.6">GND</text>
<text x="187.3" y="30.7">EN</text>
<text x="196.6" y="34.6">FB</text>
<text x="58.9" y="40.4">VSS</text>
<text x="70.4" y="36.5">CHG</text>
<text x="147.5" y="38.5">A</text>
<text x="58.9" y="46.2">TS</text>
<text x="70.9" y="42.3">EN2</text>
<text x="70.9" y="46.2">EN1</text>
<text x="58.9" y="50">BAT_1</text>
<text x="58.9" y="53.9">BAT_2</text>
<text x="70.6" y="50">TMR</text>
<text x="71.9" y="53.9">CE</text>
<text x="68.4" y="54.1" transform="rotate(-90 68.4 54.1)">EP</text>
<text x="142.9" y="56.8">P1</text>
<text x="152.3" y="56.8">P3</text>
<text x="142.9" y="60.7">P2</text>
<text x="152.3" y="62.6">P4</text>
<text x="142.9" y="68.4">P5</text>
<text x="152.3" y="68.4">P6</text>
<text x="26" y="112.8">GND2</text>
<text x="26" y="110.9">GND1</text>
<text x="25.2" y="116.6">VBUS2</text>
<text x="25.2" y="114.7">VBUS1</text>
<text x="26.4" y="118.6">SBU2</text>
<text x="26.7" y="124.4">D+_1</text>
<text x="27.1" y="122.4">D-_1</text>
<text x="27.4" y="120.5">CC1</text>
<text x="26.4" y="130.2">SBU1</text>
<text x="26.7" y="128.2">D+_2</text>
<text x="27.1" y="126.3">D-_2</text>
<text x="25.2" y="134">VBUS3</text>
<text x="25.2" y="135.9">VBUS4</text>
<text x="26" y="137.9">GND3</text>
<text x="27.4" y="132.1">CC2</text>
<text x="26" y="139.8">GND4</text>
<text x="26" y="143.7">GND5</text>
<text x="204.6" y="143.7">1</text>
<text x="217.2" y="143.7">1</text>
<text x="229.7" y="143.7">1</text>
<text x="242.3" y="143.7">1</text>
<text x="26" y="145.6">GND6</text>
<text x="26" y="147.5">GND7</text>
<text x="26" y="149.5">GND8</text>
<text x="204.6" y="153.3">1</text>
<text x="217.2" y="153.3">1</text>
<text x="229.7" y="153.3">1</text>
<text x="242.3" y="153.3">1</text>
</g>
<g font-size="1.4">
<text x="30.9" y="1.4">5</text>
<text x="88.8" y="1.4">4</text>
<text x="146.7" y="1.4">3</text>
<text x="204.6" y="1.4">2</text>
<text x="262.6" y="1.4">1</text>
<text x=".5" y="26.1">D</text>
<text x="292" y="26.1">D</text>
<text x=".5" y="71.9">C</text>
<text x="292" y="71.9">C</text>
<text x=".5" y="117.8">B</text>
<text x="292" y="117.8">B</text>
<text x=".5" y="163.6">A</text>
<text x="292" y="163.6">A</text>
<text x="30.9" y="186.8">5</text>
<text x="88.8" y="186.8">4</text>
<text x="146.7" y="186.8">3</text>
<text x="204.6" y="186.8">2</text>
<text x="262.6" y="186.8">1</text>
</g>
</svg>
